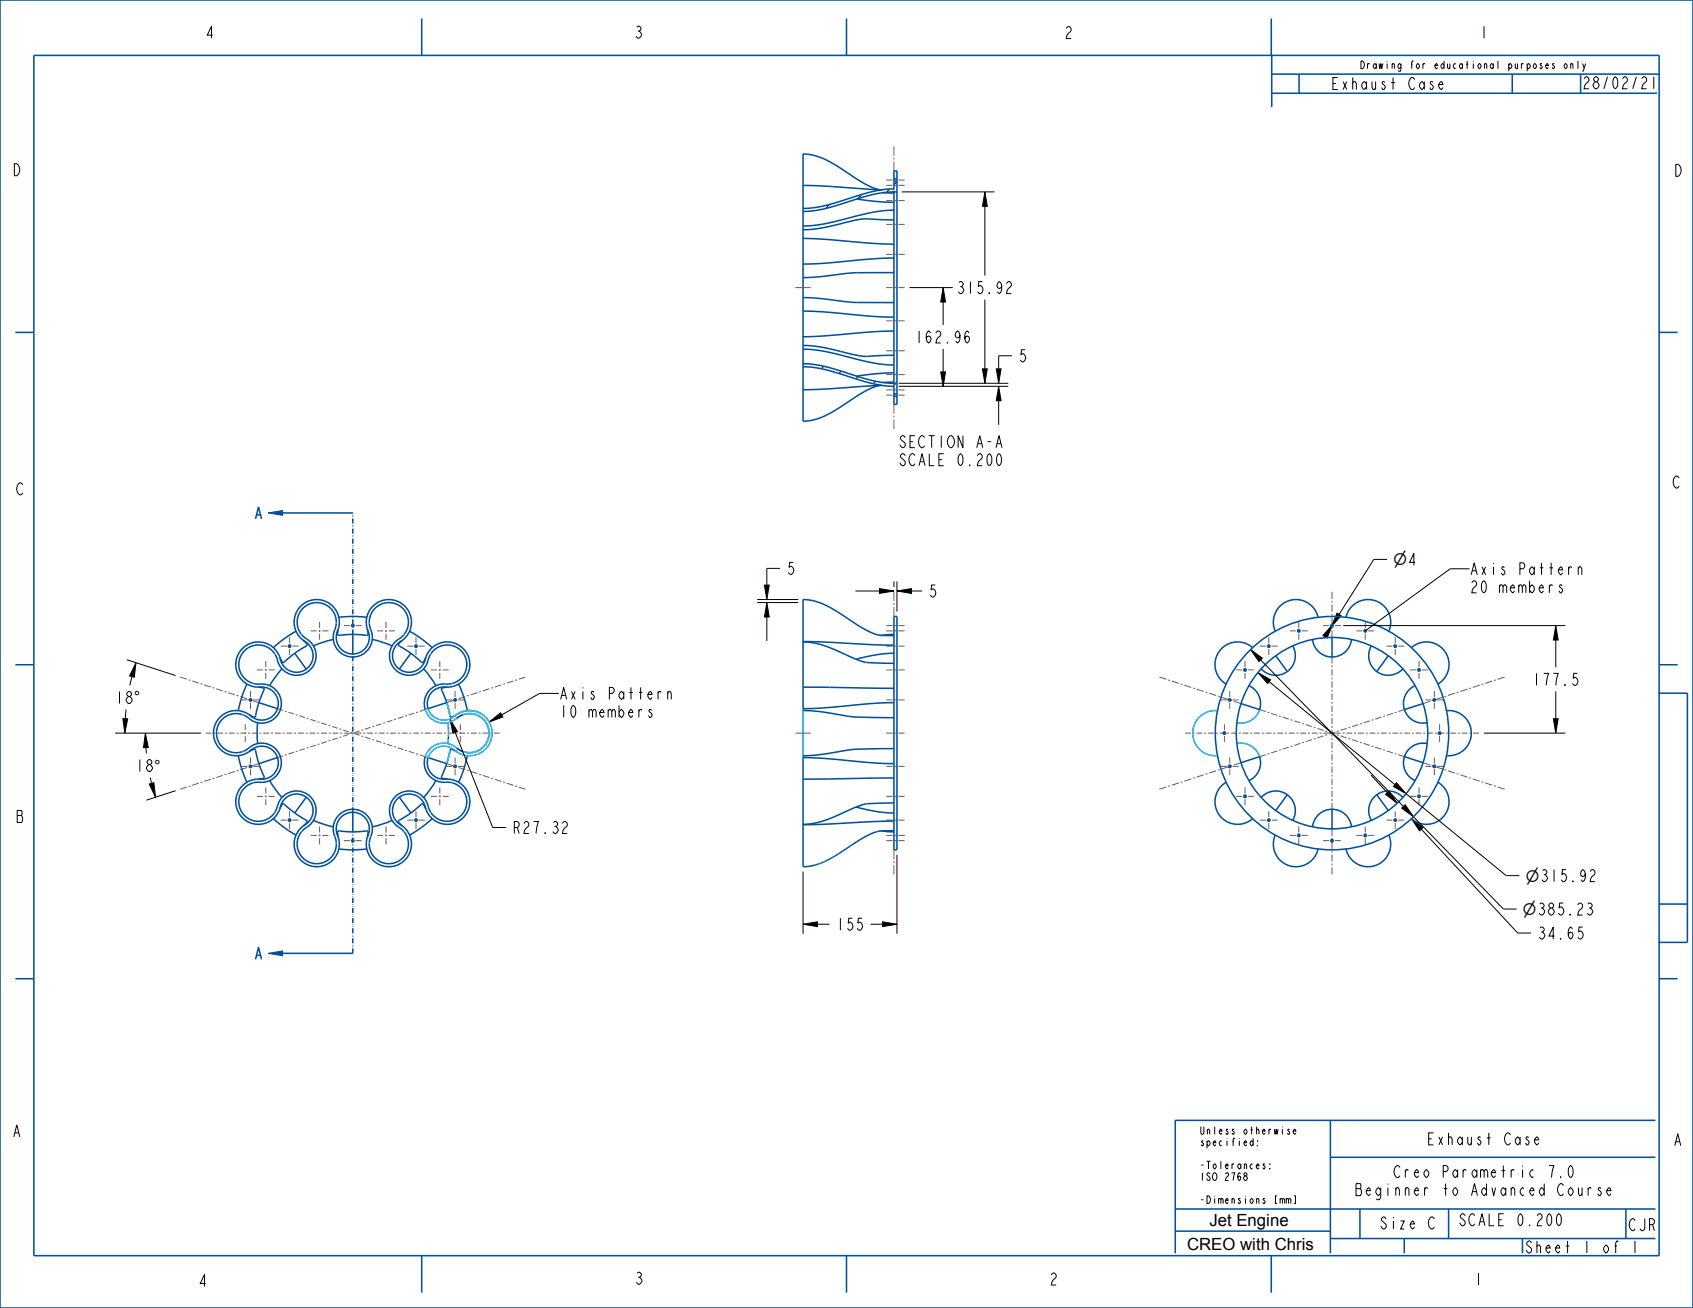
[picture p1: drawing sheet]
<svg xmlns="http://www.w3.org/2000/svg" width="559mm" height="432mm" viewBox="0 0 559 432" stroke-linecap="round" stroke-linejoin="round" font-family="sans-serif">
<path d="M88.5 314.7l4.8-.8v1.6z" fill="#00509b"/>
<path d="M88.5 314.7l4.8-.8v1.6z" fill="none" stroke="#00509b" stroke-width=".33"/>
<path d="M84.3 316.7l1-4 1 4M84.7 315.4h1.2" fill="none" stroke="#00509b" stroke-width=".51"/>
<path d="M88.5 169.3l4.8-.8v1.6z" fill="#00509b"/>
<path d="M88.5 169.3l4.8-.8v1.6z" fill="none" stroke="#00509b" stroke-width=".33"/>
<g fill="none" stroke="#00509b" stroke-width=".51">
<path d="M0 0h558.8v431.8h-558.8zM11.2 18.3h536.4v396.2h-536.4zM139.2 6.1v12.2M279.4 6.1v12.2M419.6 6.1v12.2M419.8 18.2v17.1M419.8 30.8h127.2M419.8 24.5h128.1M428.8 24.5v6.3M499.1 24.5v6.3M295.1 59.8h1M295.1 59h1"/>
<path d="M265.1 78.7l7.1 .3 16.1 1.4 6.8 .2M265.1 61.2l6.5 .2 19 1.3M282.7 65.7l6.8 .8 5.6 .3M290.6 62.7l-2.3-.7-2.8-1.3-9.6-6.1-3.7-2.1-3.7-1.2-3.4-.5v88.2l3.6-.4 3.7-1.4 3.5-1.9 9.6-6.1 2.8-1.3 2.2-.7M290.6 62.7h.1M290.7 62.7h.1M290.8 62.7h.1M290.9 62.7h.1M291 62.7h.1M291.1 62.6h.1M291.1 62.6a155.2 155.2 0 0 0-17.8 5l-4.1 .9-4.1 .3M291.2 62.6h-.1"/>
<path d="M291.2 62.6h.1M291.3 62.6h.1M291.3 63.6l3.8 .1M291.4 62.6h-.1M291.4 62.6l3.7-.3v-5.9h1v77.1h-1v-6l-3.7-.2M291.4 62.6h-.3M295.1 63.3l-3.8 .3a60.9 60.9 0 0 0-11.2 3l-2 .6a41.7 41.7 0 0 1-13 2.6M295.1 63.3h1M295.1 72.6l-10.4-.3-13.5 3-6.1 .5M295.1 69.4a55.5 55.5 0 0 0-15.5 2.7 55.6 55.6 0 0 1-14.5 2.5M295.1 63.3v63.2M265.1 98.2l5.2 .3 11.5 1.3 13.3 .1"/>
<path d="M295.1 90l-13.3 .1-11.5 1.3-5.2 .2M295.1 85.2a294.7 294.7 0 0 0-24.4 1.8l-5.6 .2M5.1 109.7h6.1M265.1 114l6.6 .7 13 2.9 10.4-.3M265.1 102.7l8.5 .4a208.2 208.2 0 0 0 21.5 1.6M265.1 115.3a53.3 53.3 0 0 1 14.5 2.5 55.5 55.5 0 0 0 15.5 2.7M295.1 109.3l-6.8 .2-16.1 1.4-7.1 .3M547.6 109.7h6.1M265.1 120.1a40.4 40.4 0 0 1 13 2.6 71.8 71.8 0 0 0 13.1 3.6l3.9 .2M265.1 121.1a40.4 40.4 0 0 1 13 2.6l8.1 2.5 4.9 1M290.5 127.2h.1M290.6 127.2l-19 1.3-6.5 .2"/>
<path d="M290.6 127.2h.1M290.7 127.2h.1M290.8 127.2h-.1M290.8 127.2h.1M290.9 127.2h.1M291 127.2h.1M291.1 127.2h.1M291.1 127.2l.3 .1M291.2 127.2l.1 .1M291.2 127.2v.1M291.2 127.3h.1M291.3 127.3h.1"/>
<path d="M295.1 126.5h1M295.1 126.1l-3.8 .2M295.1 123.1l-5.6 .3-6.8 .8M295.1 130.8h1M295.1 130h1M84.3 171.3l1-4 1 4M84.7 170h1.2M93.3 169.3h23.1M5.1 219.5h6.1M92.3 216.9l.3 .8M92.3 216.9l.7 1.4M92.3 216.9a7.5 7.5 0 0 0-13-1.9 7.5 7.5 0 0 0 5.8 11.8"/>
<path d="M92.6 217.7l.4 .6M97.3 215.7l-3.5 2.9-.5 .1-.3-.4M97.3 215.7l3.8 5.2M97.7 208.4l-3.9 2.5-3.6 2.9M100 211.3l1.2 1.1M100 211.3h.1M100 211.3l.7 .5M100.7 211.8a5.5 5.5 0 0 1 .4 9.1 5.5 5.5 0 0 1-8.5-3.2M100.7 211.8l.5 .6M101.1 213.3l-3.8 2.4M101.1 213.3h.1M101.2 212.4l.2 .5-.3 .4"/>
<path d="M110 211.1l-3.3 .9-3.2 1.2M111.4 209l.1 .5 .3 .2 4.6-.3M111.4 208.3a5.5 5.5 0 0 0 5 7.6 5.5 5.5 0 0 0 5.1-7.6M111.4 208.3v.7M111.7 207.5l-.3 .8M111.7 207.5l-.3 1.5M111.7 207.5a7.5 7.5 0 0 0-9.5-9.2 7.5 7.5 0 0 0-2.2 13M111.7 207.5h.1M116.4 209.4l4.5 .3M116.4 209.4v6.5M120.9 209.7h.1M121.1 203.8l-4.7-.3-4.6 .3"/>
<path d="M121.2 207.5l.3 1.5M121.2 207.5a7.5 7.5 0 0 1 9.5-9.2 7.5 7.5 0 0 1 2.2 13M121.2 207.5v.1M121.2 207.6l.3 .7M121.5 208.3v.7M121.5 209l-.1 .6-.5 .1M122.9 211.1l3.3 .9 3.2 1.2M131.7 212.4l-.2 .4 .2 .4 3.9 2.5M132.2 211.8a5.5 5.5 0 0 0-.4 9.1 5.5 5.5 0 0 0 8.5-3.2M132.2 211.8l-.5 .6M132.9 211.3l-.7 .5M132.9 211.3l-1.2 1.1"/>
<path d="M135.2 208.4l3.9 2.5 3.6 2.9M135.6 215.7l3.4 2.8M135.6 215.7l-3.8 5.2M139 218.5h.1M139.9 218.3l-.4 .4-.5-.2M140.3 217.7l-.4 .6M140.6 216.9l-.7 1.4M140.6 216.9l-.3 .8M140.6 216.8a7.5 7.5 0 0 1 13.1-1.8 7.5 7.5 0 0 1-5.9 11.8M140.6 216.8v.1M265.1 211.9l3.2 .3 3.5 .9 11 4.6 3.2 1M265.1 211.8l30 1.2"/>
<path d="M286 218.7h.1M286.1 218.7h.1M286.1 218.7l9 .3M290.5 209.7l-2.2-.6-2.8-1.3-9.6-6.2-3.7-2-3.7-1.3-3.4-.4v36.1a294.7 294.7 0 0 0 24.3-1.9l5.7-.1M290.6 209.7h.1M290.6 209.7l4.5 .1M290.7 209.7h.1M290.8 209.7h.1M290.9 209.7h.1M291 209.7h.1M291.1 209.7h-.1M291.1 209.7h.1"/>
<path d="M291.2 209.7h-.1M291.2 209.7h.1M291.3 209.7h.1M295.1 209.4l-3.9 .3M295.1 215.7a48.6 48.6 0 0 0-12.6 1.9M295.1 203.5h1v77h-1zM413.4 213.8a7.5 7.5 0 0 0-11 1.2 7.5 7.5 0 0 0 2.3 10.8M421.1 216.5l3.8 5.2M426.7 213.2h.1M426.7 213.2a6.5 6.5 0 0 1-1.8 8.5M433.2 211.1a6.5 6.5 0 0 0 6.5 5.8M433.2 211.1h.1"/>
<path d="M435 203.8a7.5 7.5 0 0 0-9.6-5.5 7.5 7.5 0 0 0-4.5 10.1M439.7 210.4v6.5M444.3 203.8a7.5 7.5 0 0 1 9.6-5.5 7.5 7.5 0 0 1 4.5 10.1M446.1 211.1h.1M446.1 211.1a6.5 6.5 0 0 1-6.4 5.8M452.6 213.2a6.5 6.5 0 0 0 1.8 8.5M458.2 216.5l-3.8 5.2M465.9 213.8a7.5 7.5 0 0 1 11 1.2 7.5 7.5 0 0 1-2.3 10.8M547.6 219.5h6.1M81.5 225.8l-1.7 4.3-1.2 4.5M82.1 235.8a7.5 7.5 0 0 0-11.6 6.2 7.5 7.5 0 0 0 11.6 6.2M82.1 235.8v.1"/>
<path d="M82.1 235.9l.7 .5M82.1 235.9l1.4 .8M82.8 236.4l.7 .3M85 238.6l-.1 3.4 .1 3.5M85.1 226.8l1.5 .2M85.4 232l-1.1 4.4-.3 .3h-.5M85.4 232l6.2 2M85.9 226.8a5.5 5.5 0 0 1 5.7 7.2 5.5 5.5 0 0 1-8.8 2.4M85.9 226.8h-.8M85.9 226.8l.7 .2M86.6 227l.5 .3v.5M87.1 227.8l-1.7 4.2"/>
<path d="M87.1 227.8h.1M93.1 220.8l-2.2 2.7-1.9 2.9M139.8 220.8l2.2 2.7 1.9 2.9M140.3 234.3a6.8 6.8 0 0 1 7.9-8.5h.4a6.5 6.5 0 0 0 5.3-6.9 6.5 6.5 0 0 0-6.4-5.9 6.5 6.5 0 0 0-6.4 5.8 6.5 6.5 0 0 1-10.7 2.2 6.5 6.5 0 0 1 2.1-10.7l.5-.4a6.5 6.5 0 0 0 .1-8.7 6.5 6.5 0 0 0-8.6-1 6.5 6.5 0 0 0-1.8 8.5 6.5 6.5 0 0 1-7.3 8.1 6.5 6.5 0 0 1-4.6-9.9l.1-.6a6.5 6.5 0 0 0-4.9-7.1 6.5 6.5 0 0 0-7.6 4.3 6.5 6.5 0 0 0 3.5 7.9 6.5 6.5 0 0 1-1.2 10.8 6.5 6.5 0 0 1-9.4-5.3l-.3-.5a6.5 6.5 0 0 0-8.2-2.8 6.5 6.5 0 0 0-3.6 7.9 6.5 6.5 0 0 0 7.5 4.3 6.5 6.5 0 0 1 5.4 9.4 6.5 6.5 0 0 1-10.8 1.3l-.5-.3a6.5 6.5 0 0 0-8.3 2.6 6.5 6.5 0 0 0 1.7 8.5 6.5 6.5 0 0 0 8.7-.9 6.5 6.5 0 0 1 9.8 4.4 6.5 6.5 0 0 1-7.9 7.4l-.7 .1a6.5 6.5 0 0 0-5.1 7 6.5 6.5 0 0 0 6.4 5.8 6.5 6.5 0 0 0 6.4-5.8 6.5 6.5 0 0 1 10.6-2.2 6.5 6.5 0 0 1-2 10.6l-.6 .5a6.5 6.5 0 0 0 0 8.7 6.5 6.5 0 0 0 8.6 .9 6.5 6.5 0 0 0 1.8-8.5 6.5 6.5 0 0 1 7.3-8 6.5 6.5 0 0 1 4.6 9.8l-.2 .7a6.5 6.5 0 0 0 5.1 7 6.5 6.5 0 0 0 7.5-4.3 6.5 6.5 0 0 0-3.5-7.9 6.5 6.5 0 0 1 1.1-10.7 6.5 6.5 0 0 1 9.5 5.2l.3 .7a6.5 6.5 0 0 0 11.5-.6 6.5 6.5 0 0 0-7.2-9 6.5 6.5 0 0 1-5.9-8.4M146.2 227l-.4 .3-.1 .4 1.7 4.3M146.8 238.7h.1M147 226.8a5.5 5.5 0 0 0-5.7 7.2l6.1-2M147 226.8h.8M147 226.8l-.8 .2M147.4 232l1.1 4.3M147.8 226.8l-1.6 .2M147.8 226.8h.1"/>
<path d="M147.9 239.1h.1M147.9 239.5v.1M148.5 236.3h.1M148.5 236.3l.3 .4h.6M150.7 237.1l1.3-.8a6.5 6.5 0 0 1 9.4 6.5 6.5 6.5 0 0 1-10.7 4.1M150.7 235.9l-1.3 .8M150.8 235.8l-.1 .1M151.4 225.8l1.7 4.3 1.1 4.5M159.1 235.8a7.5 7.5 0 0 0-8.3 0M162 239.5h.1M265.1 234.6l5.8 .4 11.2 1.7 13 .2M265.1 226.8l30 .4"/>
<path d="M401.9 234.6h.1M408.2 238.6h.1M409.3 238.7h.1M409.6 232.3l6.2 2M412.2 226.4a6.5 6.5 0 0 1 3.6 7.9M412.2 226.4h.1M415.8 234.3l-.1 .2M416.3 220.8a6.5 6.5 0 0 0 8.6 .9M416.3 220.8h.1M463 220.8a6.5 6.5 0 0 1-8.6 .9M463.6 234.3a6.5 6.5 0 0 0 7.5 4.3M467.1 226.4a6.5 6.5 0 0 0-3.5 7.9"/>
<path d="M467.1 226.4h.1M469.7 232.3l-6.1 2M471.1 238.6h.1M477.5 234.6a7.5 7.5 0 0 1 8.1 7.4 7.5 7.5 0 0 1-8.1 7.5M547.5 228.8h9.4v82.3h-9.4M78.6 249.5l1.2 4.4 1.7 4.3M82.1 248.2h.1M82.8 247.7a5.5 5.5 0 0 1 8.8 2.4 5.5 5.5 0 0 1-5.7 7.1M82.8 247.7l-.7 .5M83.5 247.4l-1.4 .8M83.5 247.4h.6l.3 .4M83.5 247.4l-.7 .3"/>
<path d="M84.4 247.8h.1M84.4 247.8l1 4.3M85.1 257.2a7.5 7.5 0 0 0-5.9 11.8 7.5 7.5 0 0 0 13.1-1.8M85.1 257.2h.8M85.2 257.2h-.1M85.4 252.1l1.8 4.3-.1 .4-.5 .2M86.6 257l-1.4 .2M86.6 257l-.7 .2M89 257.7l1.9 2.9 2.2 2.7M91.6 250.1l-6.2 2M143.9 257.7l-1.9 2.9-2.2 2.7M145.8 256.2v.5l.4 .3"/>
<path d="M145.8 256.2h.1M146.2 257l1.6 .2M146.2 257l.8 .2M146.8 245.3h.1M147.4 252.1l-1.6 4.1M147.4 252.1l-6.1-2a5.5 5.5 0 0 0 5.7 7.1M147.8 257.2h-.8M147.8 257.2h.1M147.8 257.2a7.5 7.5 0 0 1 5.9 11.8 7.5 7.5 0 0 1-13.1-1.8M147.9 245h.1M147.9 244.5v.1M148 240.1v.4"/>
<path d="M148 243.1v.9M149.4 247.4l1.2 .7M149.4 247.4l-.5-.1-.3 .3-1.2 4.5M149.4 247.4l1.3 .8M150.6 248.1l.1 .1M150.7 248.2h.1M150.8 248.2h.1M154.2 249.5l-1.1 4.4-1.7 4.3M295.1 252.1a294.7 294.7 0 0 1-24.4-1.8l-5.6-.2v36l3.6-.4 3.7-1.4 3.5-1.9 9.6-6.1 2.8-1.4 2.2-.6M295.1 256.8l-30 .4M295.1 247.1l-13 .3-11.2 1.7-5.8 .4M401.9 249.5h.1"/>
<path d="M404.7 258.2a7.5 7.5 0 0 0-2.3 10.9 7.5 7.5 0 0 0 11 1.2M408.2 245.5h.1M409.3 245.3h.1M409.6 251.8l6.2-2a6.5 6.5 0 0 1-3.6 7.9M412.2 257.7h.1M463.6 249.8a6.5 6.5 0 0 0 3.5 7.9M463.6 249.8l6.1 2M467.1 257.7h.1M471.1 245.5a6.5 6.5 0 0 0-7.5 4.3M471.1 245.5h.1M474.6 258.2a7.5 7.5 0 0 1 2.3 10.9 7.5 7.5 0 0 1-11 1.2M90.2 270.3l3.6 2.9 3.9 2.5"/>
<path d="M92.6 266.4l-.3 .8M92.6 266.4a5.5 5.5 0 0 1 8.5-3.2 5.5 5.5 0 0 1-.4 9.1M93 265.7l-.7 1.5M93 265.7l-.4 .7M93.9 265.5l-.5-.1-.4 .3M93.9 265.5h.1M93.9 265.5l3.4 2.9M97.3 268.4l3.9 2.4 .2 .4-.2 .5M100 272.8a7.5 7.5 0 0 0 2.2 13 7.5 7.5 0 0 0 9.5-9.2M100 272.7v.1M100.7 272.3l-.7 .4M101.1 263.2l-3.8 5.2"/>
<path d="M101.2 271.7l-.5 .6M101.2 271.7l-1.2 1M103.5 270.8l3.2 1.3 3.3 .9M111.4 275l.3 1.6M111.4 275v.8M111.4 275.8l.3 .8M111.4 275.8a5.5 5.5 0 0 1 5-7.6 5.5 5.5 0 0 1 5.1 7.6M112 274.3l-.5 .2-.1 .5M112 274.3h.1M112 274.3l4.4 .3M116.4 274.6l4.6-.3 .4 .2 .1 .5M116.4 268.2v6.4"/>
<path d="M121.5 275.8l-.3 .7M121.5 275l-.3 1.5M121.5 275v.8M129.4 270.8l-3.2 1.3-3.3 .9M131.7 271.7l1.2 1M131.7 271.7l.5 .6M131.8 263.2l3.8 5.2M131.8 270.8l-.3 .4 .2 .5M131.8 270.8h.1M132.2 272.3l.7 .4M132.9 272.7a7.5 7.5 0 0 1-2.3 13.1 7.5 7.5 0 0 1-9.4-9.3M135.6 268.4l-3.8 2.4"/>
<path d="M139.9 265.7l.7 1.4M139.9 265.7l-.4-.3h-.4l-3.5 3M139.9 265.7l.4 .7M140.3 266.4a5.5 5.5 0 0 0-8.5-3.2 5.5 5.5 0 0 0 .4 9.1M140.3 266.4l.3 .7M140.6 267.1v.1M140.6 267.2h.1M142.7 270.3l-3.6 2.9-3.9 2.5M282.5 266.4l3.2 .8a42.1 42.1 0 0 0 9.4 1.2M286 265.4l-3.2 .9-11 4.7-3.5 .9-3.2 .2M286 265.4h.1M286.1 265.3l-.1 .1"/>
<path d="M286.1 265.3h.1M290.5 274.3h.1M290.6 274.3h.1M290.7 274.3h-.1M290.7 274.3h.1M290.8 274.3h-.1M290.8 274.3h.1M290.9 274.3h.1M291 274.3h.1M291.1 274.3h.1M291.2 274.3h.1M291.2 274.3l.3 .1"/>
<path d="M291.3 274.3h.1M291.5 274.4h.1M291.5 274.4l3.6 .2M295.1 274.2l-4.5 .1M295.1 271.1l-30 1.2M295.1 265.1l-9 .2M420.9 275.7a7.5 7.5 0 0 0 4.5 10.1 7.5 7.5 0 0 0 9.6-5.5M424.9 262.4a6.5 6.5 0 0 1 1.8 8.4M424.9 262.4a6.5 6.5 0 0 0-8.6 .9M424.9 262.4l-3.8 5.2M433.2 273h.1M439.7 267.2a6.5 6.5 0 0 1 6.4 5.8"/>
<path d="M439.7 267.2a6.5 6.5 0 0 0-6.5 5.8M439.7 267.2v6.4M446.1 273h.1M454.4 262.4a6.5 6.5 0 0 1 8.6 .9M454.4 262.4a6.5 6.5 0 0 0-1.8 8.4M454.4 262.4l3.8 5.2M458.4 275.7a7.5 7.5 0 0 1-4.5 10.1 7.5 7.5 0 0 1-9.6-5.5M111.8 280.3l4.6 .2 4.7-.2M547.5 298.4h9.4M93.3 314.7h23.1M5.1 323.1h6.1M547.6 323.1h6.1"/>
<path d="M439.1 369.9v43.8M546.4 369.9h-158.5v43.8M387.9 399.1h158.5M439.1 382h107.3M448.9 399.1v9.8M478.1 399.1v9.8M536.7 399.1v9.8M139.2 414.5v12.2M279.4 414.5v12.2M387.9 406.4h51.2M419.6 414.5v12.2M439.1 408.9h107.3"/>
<path d="M463.5 408.9v4.8"/>
<circle cx="95.6" cy="213.3" r=".4"/>
<circle cx="116.4" cy="206.5" r=".4"/>
<circle cx="137.3" cy="213.3" r=".4"/>
<circle cx="418.8" cy="213.3" r=".4"/>
<circle cx="428.7" cy="208.3" r=".4"/>
<circle cx="439.7" cy="206.5" r=".4"/>
<circle cx="450.6" cy="208.3" r=".4"/>
<circle cx="460.5" cy="213.3" r=".4"/>
<circle cx="82.7" cy="231.1" r=".4"/>
<circle cx="150.2" cy="231.1" r=".4"/>
<circle cx="405.9" cy="231.1" r=".4"/>
<circle cx="410.9" cy="221.2" r=".4"/>
<circle cx="468.4" cy="221.2" r=".4"/>
<circle cx="473.4" cy="231.1" r=".4"/>
<circle cx="82.7" cy="253" r=".4"/>
<circle cx="150.2" cy="253" r=".4"/>
<circle cx="404.2" cy="242" r=".4"/>
<circle cx="405.9" cy="253" r=".4"/>
<circle cx="439.6" cy="242" r="38.5"/>
<circle cx="439.6" cy="242" r="31.6"/>
<circle cx="473.4" cy="253" r=".4"/>
<circle cx="475.2" cy="242" r=".4"/>
<circle cx="95.6" cy="270.7" r=".4"/>
<circle cx="116.4" cy="277.5" r=".4"/>
<circle cx="137.3" cy="270.7" r=".4"/>
<circle cx="410.9" cy="262.9" r=".4"/>
<circle cx="418.8" cy="270.7" r=".4"/>
<circle cx="428.7" cy="275.8" r=".4"/>
<circle cx="439.7" cy="277.5" r=".4"/>
<circle cx="450.6" cy="275.8" r=".4"/>
<circle cx="460.5" cy="270.7" r=".4"/>
<circle cx="468.4" cy="262.9" r=".4"/>
</g>
<path d="M116.4 209.4v-40.1M116.4 268.2v-52.3M116.4 314.7v-40.1" fill="none" stroke="#00509b" stroke-width=".51" stroke-dasharray="1.7 .5 .2 .3 .2 .5" stroke-linecap="butt"/>
<g fill="none" stroke="#000" stroke-width=".33">
<path d="M523.4 21l-.5 1.5M296.1 60l-1 1M265.2 68.8l-.1 .1M273.8 67.5l-1.3 1.3M284.5 64.2l-1.4 1.4M293.6 62.4l-1 1.1M297.6 63.3h30.6M325.1 63.3l.8 4.8h-1.6zM325.1 68.1v22.9M300.2 94.9h14.3M311.3 94.9l.8 4.8h-1.6zM311.3 99.7v7.6"/>
<path d="M325.1 98.9v22.9M311.3 115.2v7.6M334 117.5h-4.4v4.3M265.4 120.1l-.3 .3M271.9 120.9l-.8 .8M277.7 122.5l-.8 .8M283.2 124.3l-.7 .8M289 125.9l-.8 .8M295.7 126.5l-1 1M296.6 127.5h36.2M296.6 126.5h36.2M310.5 122.8h1.6l-.8 4.7z"/>
<path d="M324.3 121.8h1.6l-.8 4.7zM328.8 121.8h1.6l-.8 4.7zM329.6 127.5l.8 4.8h-1.6zM329.6 132.3v7.9M249.9 198.9h13.6M249.9 197.9h13.6M252.3 193.2h1.6l-.8 4.7zM253.1 198.9l.8 4.8h-1.6zM257.5 187.6h-4.4v5.6M282.4 195.1h7.9M290.3 194.3l4.8 .8-4.8 .8zM295.1 191.9v1.9"/>
<path d="M296.1 195.1l4.7-.8v1.6zM296.1 191.9v10M300.8 195.1h3.5M457.8 184.7h-4.4l-11.4 18.1M467.1 185.7h-1.8l1.4-3v4M485 187.8h-6.4l-28 20.5M41.9 217.8l16.1 5.2M44.9 218.8l-.6 4.8-1.5-.5zM253.1 203.7v7.9M412.8 214.4l3.9 2.9-1.2 1.1zM416.1 217.8l47.1 48.4M439.9 206.2l-1.9 4.4-1.3-.8z"/>
<path d="M441.3 202.4l1.4 .9-3.3 3.6zM443.4 206.5h73.3M513.5 206.5l.8 4.8h-1.6zM513.5 211.3v9M40.6 237.2l1.5 .1-.9 4.7zM41.6 234.2l-.3 3.1M43.6 223.3l-.7 3M148.5 237.3l2.5 4.2-1.5 .6zM161.5 238.3l3.7-3 .8 1.4zM184.5 228.9h-6.4l-12.5 7.1M415.2 222l4.2 2.4-1 1.3zM418.9 225l41.5 34"/>
<path d="M512.7 237.3h1.6l-.8 4.7zM513.5 228.2v9.1M38 242h28.3M48 242l.9 4.8h-1.5zM48.2 246.8l.1 2M49.3 258.8l1.5-.4 .5 4.8zM49.6 256.7l.4 1.9M150.2 241.8l12.4 31.4h4.4M452.5 255.9l5.4 5.8M460.9 258.4l3.2 3.6-4.2-2.4zM489.8 242h26.9M58 261l-9.7 3.2"/>
<path d="M457.3 262.2l1.2-1.1 2.7 4.1zM462.6 266.8l1.2-1.1 2.7 3.9zM464.1 262l33 27.1h4.4M465.9 270.3l3.8 2.9-1.2 1.1zM466.5 269.6l29.7 30.5h4.4M469.1 273.7l31.9 34.3h4.3M265.1 287.7v20.6M296.1 282.1v26.2M265.1 305.1l4.7-.8v1.6zM269.8 305.1h4M287.3 305.1h4M291.3 304.3l4.8 .8-4.8 .8z"/>
</g>
<g fill="#000">
<path d="M325.1 63.3l.8 4.8h-1.6zM311.3 94.9l.8 4.8h-1.6zM310.5 122.8h1.6l-.8 4.7zM324.3 121.8h1.6l-.8 4.7zM329.6 127.5l.8 4.8h-1.6zM328.8 121.8h1.6l-.8 4.7zM253.1 198.9l.8 4.8h-1.6zM252.3 193.2h1.6l-.8 4.7zM290.3 194.3l4.8 .8-4.8 .8zM296.1 195.1l4.7-.8v1.6zM44.9 218.8l-.6 4.8-1.5-.5zM412.8 214.4l3.9 2.9-1.2 1.1z"/>
<path d="M441.3 202.4l1.4 .9-3.3 3.6zM439.9 206.2l-1.9 4.4-1.3-.8zM513.5 206.5l.8 4.8h-1.6zM148.5 237.3l2.5 4.2-1.5 .6zM161.5 238.3l3.7-3 .8 1.4zM415.2 222l4.2 2.4-1 1.3zM40.6 237.2l1.5 .1-.9 4.7zM48 242l.9 4.8h-1.5zM512.7 237.3h1.6l-.8 4.7zM49.3 258.8l1.5-.4 .5 4.8zM457.3 262.2l1.2-1.1 2.7 4.1zM460.9 258.4l3.2 3.6-4.2-2.4z"/>
<path d="M465.9 270.3l3.8 2.9-1.2 1.1zM462.6 266.8l1.2-1.1 2.7 3.9zM265.1 305.1l4.7-.8v1.6zM291.3 304.3l4.8 .8-4.8 .8z"/>
</g>
<g fill="none" stroke="#785055" stroke-width=".33">
<path d="M292.5 59.4h2.1M295.1 48.3v3.1M295.1 52v.7M295.1 53.3v3.1M295.2 59.4h.7M296.5 59.4h2.1M292.5 74.1h2.1M292.5 66.2h2.1M292.5 61.2h2.1M295.1 62.3v1M295.2 74.1h.7M295.2 66.2h.7"/>
<path d="M295.2 61.2h.7M296.5 74.1h2.1M296.5 66.2h2.1M296.5 61.2h2.1M262.5 94.9h5.1M292.5 94.9h2.1M292.5 84h2.1M295.2 94.9h.7M295.2 84h.7M296.5 94.9h2.1M296.5 84h2.1M292.5 115.8h2.1"/>
<path d="M292.5 105.9h2.1M295.2 115.8h.7M295.2 105.9h.7M296.5 115.8h2.1M296.5 105.9h2.1M292.5 130.4h2.1M292.5 128.7h2.1M292.5 123.7h2.1M295.1 126.5v1M295.1 133.5v3.1M295.1 137.2v.6M295.1 138.5v3.1"/>
<path d="M295.2 130.4h.7M295.2 128.7h.7M295.2 123.7h.7M296.5 130.4h2.1M296.5 128.7h2.1M296.5 123.7h2.1M295.1 195.4v3.1M295.1 199.1v.7M439.7 195.4v2.3M439.7 198.4v.6M439.7 199.6v2.4M87.7 218.2v2"/>
<path d="M92.6 213.3h2M95.3 213.3h.6M95.6 210.4v2M95.6 213v.6M95.6 214.3v1.9M96.5 213.3h2M102.5 208.3h2M105.2 208.3h.6M105.5 205.3v2M105.5 207.9v.7M105.5 209.2v2M106.4 208.3h2"/>
<path d="M113.5 206.5h2M116.1 206.5h.7M117.4 206.5h2M124.5 208.3h2M127.1 208.3h.6M127.4 205.3v2M127.4 207.9v.7M127.4 209.2v2M128.4 208.3h2M134.4 213.3h2M137 213.3h.6M137.3 210.4v2"/>
<path d="M137.3 213v.6M137.3 214.3v1.9M138.3 213.3h2M145.2 218.2v2M292.5 213.3h2.1M292.5 208.3h2.1M292.5 206.5h2.1M295.1 200.4v3.1M295.2 213.3h.7M295.2 208.3h.7M295.2 206.5h.7M296.5 213.3h2.1"/>
<path d="M296.5 208.3h2.1M296.5 206.5h2.1M410.9 218.2v2M415.8 213.3h2M418.5 213.3h.6M418.8 210.4v2M418.8 213v.6M418.8 214.3v1.9M419.7 213.3h2M425.7 208.3h2M428.4 208.3h.6M428.7 205.3v2"/>
<path d="M428.7 207.9v.7M428.7 209.2v2M429.6 208.3h2M436.7 206.5h2M439.3 206.5h.7M439.7 202.6v.6M439.7 203.9v2.3M439.7 206.8v.7M439.7 208.1v2.3M439.7 216.9v2.1M439.7 219.6v.7M440.6 206.5h2"/>
<path d="M447.7 208.3h2M450.3 208.3h.6M450.6 205.3v2M450.6 207.9v.7M450.6 209.2v2M451.6 208.3h2M457.6 213.3h2M460.2 213.3h.6M460.5 210.4v2M460.5 213v.6M460.5 214.3v1.9M461.5 213.3h2"/>
<path d="M468.4 218.2v2M59.5 223.5l2.1 .7M62.2 224.4l.6 .2M63.4 224.8l2.2 .7M66.2 225.7l.6 .2M67.4 226.1l2.2 .7M70.2 227l.6 .2M71.4 227.4l2.1 .7M74.1 228.3l.6 .2M75.3 228.7l2.2 .7M78.1 229.6l.6 .2M79.3 230l2.2 .7"/>
<path d="M79.7 231.1h2M80.9 239.1v2M82.1 230.9l.6 .2M82.4 231.1h.6M82.7 228.1v2M82.7 230.7v.7M82.7 232v2M83.3 231.3l2.1 .7M83.6 231.1h2M84.8 221.2h2M87.4 221.2h.6M87.7 220.8v.7"/>
<path d="M87.7 222.1v2M88.7 221.2h2M91.6 234l1.8 .5M94 234.7l.6 .2M94.6 234.9h.1M95.2 235.1l1.8 .6M97.6 235.9l.6 .2M98.8 236.3l1.8 .6M101.2 237.1l.6 .2M102.4 237.5l1.8 .6M104.8 238.3l.6 .2M106 238.6l1.8 .6"/>
<path d="M108.4 239.4l.6 .2M109.6 239.8l1.9 .6M123.5 239.7l-.6 .2M125.9 239l-1.8 .5M127.1 238.6l-.6 .2M129.5 237.8l-1.8 .6M130.7 237.4l-.6 .2M133.1 236.6l-1.8 .6M134.3 236.2l-.6 .2M136.7 235.4l-1.8 .6M137.3 235.2h.1M137.9 235l-.6 .2"/>
<path d="M140.3 234.3l-1.8 .5M142.2 221.2h2M144.8 221.2h.7M145.2 220.8v.7M145.2 222.1v2M146.1 221.2h2M147.3 231.1h2M149.6 231.3l-2.2 .7M149.9 231.1h.6M150.2 228.1v2M150.2 230.7v.7M150.2 232v2"/>
<path d="M150.8 230.9l-.6 .2M150.8 230.9h.1M151.2 231.1h1.9M151.9 239.1v2M153.6 230l-2.2 .7M154.8 229.6l-.6 .2M157.5 228.7l-2.1 .7M158.7 228.3l-.6 .2M161.5 227.4l-2.2 .7M162.7 227l-.6 .2M165.5 226.1l-2.2 .7M166.7 225.7l-.6 .2"/>
<path d="M169.5 224.8l-2.2 .7M170.7 224.4l-.6 .2M173.4 223.5l-2.1 .7M292.5 231.1h2.1M292.5 221.2h2.1M295.2 231.1h.7M295.2 221.2h.7M296.5 231.1h2.1M296.5 221.2h2.1M382.7 223.5l2.3 .8M385.6 224.5l.6 .2M386.2 224.7h.1"/>
<path d="M386.8 224.8l2.3 .8M389.7 225.8l.6 .2M390.9 226.2l2.3 .7M393.8 227.1l.6 .2M395 227.5l2.3 .8M397.9 228.5l.6 .2M399.1 228.8l2.3 .8M402 229.8l.6 .2M403 231.1h1.9M403.2 230.2l2.3 .7M404.2 239.1v2M405.6 231.1h.6"/>
<path d="M405.9 228.1v2M405.9 230.7v.7M405.9 232v2M406.1 231.1l.6 .2M406.8 231.1h2M407.3 231.5l2.3 .8M408 221.2h2M410.6 221.2h.6M410.9 220.8v.7M410.9 222.1v2M411.9 221.2h2M415.8 234.3l2 .6"/>
<path d="M418.4 235.1l.6 .2M419.6 235.5l2 .7M422.2 236.4l.6 .1M423.4 236.7l2 .7M426 237.6l.6 .2M427.2 238l2 .6M429.8 238.8l.6 .2M431 239.2l2 .7M439.7 220.9v2.1M439.7 223.7v.6M439.7 224.9v2.1M439.7 227.7v.6"/>
<path d="M439.7 228.9v2.1M439.7 231.7v.6M439.7 232.9v2.2M439.7 235.7v.6M439.7 237v2.1M439.7 239.7v.6M448.3 239.2l-2 .7M449.5 238.8l-.6 .2M452.1 238l-2 .6M453.3 237.6l-.6 .2M455.9 236.7l-2 .7M457.1 236.4l-.6 .1"/>
<path d="M459.7 235.5l-2 .7M460.9 235.1l-.6 .2M463.6 234.3l-2.1 .6M465.4 221.2h2M468.1 221.2h.6M468.4 220.8v.7M468.4 222.1v2M469.3 221.2h2M470.5 231.1h2M472 231.5l-2.3 .8M473.1 231.1h.6M473.2 231.1l-.6 .2"/>
<path d="M473.4 228.1v2M473.4 230.7v.7M473.4 232v2M474.4 231.1h2M475.2 239.1v2M476.1 230.2l-2.3 .7M477.3 229.8l-.6 .2M480.2 228.8l-2.3 .8M481.4 228.5l-.6 .2M484.3 227.5l-2.3 .8M485.5 227.1l-.6 .2M488.4 226.2l-2.3 .7"/>
<path d="M489.6 225.8l-.6 .2M492.5 224.8l-2.3 .8M493.1 224.7h.1M493.7 224.5l-.6 .2M496.6 223.5l-2.3 .8M61.6 259.8l-2.1 .7M62.8 259.4l-.6 .2M65.6 258.5l-2.2 .7M66.8 258.2l-.6 .2M67.9 242h1.9M69.6 257.3l-2.2 .7M70.5 242h.6"/>
<path d="M70.8 256.9l-.6 .2M71.7 242h1.9M73.5 256l-2.1 .7M74.3 242h.6M74.7 255.6l-.6 .2M75.5 242h1.9M77.5 254.7l-2.2 .7M78.1 242h.6M78.7 254.3l-.6 .2M79.3 242h1.9M79.7 253h2M80.9 241.7v.6"/>
<path d="M80.9 243v2M81.5 253.4l-2.2 .7M81.9 242h.6M82.4 253h.6M82.7 253l-.6 .2M82.7 250.1v1.9M82.7 252.7v.6M82.7 253.9v2M83.1 242h1.9M83.6 253h2M85.4 252.1l-2.1 .7M85.7 242h.6"/>
<path d="M86.9 242h2M87.7 260v1.9M89.5 242h.6M90.8 242h1.9M93.3 242h.6M93.4 249.5l-1.8 .6M94.6 242h1.9M94.6 249.1l-.6 .2M97 248.3l-1.8 .6M97.1 242h.6M98.2 247.9l-.6 .2M98.4 242h1.9"/>
<path d="M100.6 247.2l-1.8 .6M100.9 242h.6M101.8 246.8l-.6 .2M102.2 242h1.9M104.2 246l-1.8 .6M104.7 242h.6M105.4 245.6l-.6 .2M106 242h1.9M107.8 244.8l-1.8 .6M108.5 242h.6M109 244.4l-.6 .2M109.8 242h1.9"/>
<path d="M111.5 243.6l-1.9 .6M112.1 240.6l.6 .2M112.3 242h.7M112.7 243.3l-.6 .2M113.3 241l1.8 .6M113.6 242h1.9M115.1 242.5l-1.8 .6M115.7 241.8l.6 .2M116.1 242h.7M116.3 242.1l-.6 .2M116.9 242.2l1.8 .6M117.4 242h1.9"/>
<path d="M118.7 241.3l-1.8 .6M119.3 242.9l.6 .2M119.9 240.9l-.6 .2M119.9 242h.7M120.5 243.3l1.8 .6M121.2 242h1.9M122.3 240.1l-1.8 .6M122.9 244.1l.6 .2M123.7 242h.7M124.1 244.5l1.8 .6M125 242h1.9M126.5 245.3l.6 .2"/>
<path d="M127.5 242h.7M127.7 245.7l1.8 .6M128.8 242h1.9M130.1 246.5l.6 .2M131.3 246.9l1.8 .5M131.4 242h.6M132.6 242h1.9M133.7 247.6l.6 .2M134.9 248l1.8 .6M135.2 242h.6M136.4 242h1.9M137.3 248.8l.6 .2"/>
<path d="M138.5 249.2l1.8 .6M139 242h.6M140.2 242h1.9M142.8 242h.6M144 242h1.9M145.2 260v1.9M146.6 242h.6M147.3 253h2M147.4 252.1l2.2 .7M147.8 242h1.9M149.9 253h.6M150.2 250.1v1.9"/>
<path d="M150.2 252.7v.6M150.2 253.9v2M150.2 253l.6 .2M150.4 242h.6M150.8 253.2h.1M151.2 253h1.9M151.4 253.4l2.2 .7M151.6 242h2M151.9 241.7v.6M151.9 243v2M154.2 254.3l.6 .2M154.2 242h.6"/>
<path d="M155.4 254.7l2.1 .7M155.5 242h1.9M158 242h.6M158.1 255.6l.6 .2M159.3 242h1.9M159.3 256l2.2 .7M161.8 242h.6M162.1 256.9l.6 .2M163.1 242h1.9M163.3 257.3l2.2 .7M166.1 258.2l.6 .2M167.3 258.5l2.2 .7"/>
<path d="M170.1 259.4l.6 .2M171.3 259.8l2.1 .7M262.5 242h5.1M292.5 253h2.1M292.5 242h2.1M295.2 253h.7M295.2 242h.7M296.5 253h2.1M296.5 242h2.1M385 259.8l-2.3 .7M386.2 259.4l-.6 .2M389.1 258.5l-2.3 .7"/>
<path d="M390.3 258.1l-.6 .2M391.1 242h1.9M393.2 257.1l-2.3 .8M393.7 242h.6M394.4 256.7l-.6 .2M394.9 242h1.9M397.3 255.8l-2.3 .7M397.5 242h.6M398.5 255.4l-.6 .2M398.7 242h1.9M401.3 242h.6M401.4 254.5l-2.3 .7"/>
<path d="M402.5 242h2M402.6 254.1l-.6 .2M403 253h1.9M404.2 241.7v.6M404.2 243v2M405.1 242h.6M405.5 253.1l-2.3 .8M405.6 253h.6M405.9 250.1v1.9M405.9 252.7v.6M405.9 253.9v2M406.1 252.9h.1"/>
<path d="M406.3 242h2M406.7 252.7l-.6 .2M406.8 253h2M408.9 242h.6M409.6 251.8l-2.3 .7M410.2 242h1.9M410.9 260v1.9M412.7 242h.6M414 242h1.9M416.5 242h.6M417.8 242h1.9M417.8 249.1l-2 .7"/>
<path d="M419 248.7l-.6 .2M420.3 242h.6M421.6 242h1.9M421.6 247.9l-2 .7M422.8 247.5l-.6 .2M424.1 242h.6M425.4 242h1.9M425.4 246.7l-2 .6M426.6 246.3l-.6 .2M427.9 242h.7M429.2 242h1.9M429.2 245.4l-2 .7"/>
<path d="M430.4 245l-.6 .2M431.7 242h.7M433 242h1.9M433 244.2l-2 .6M433.6 240.1l.6 .2M434.2 243.8l-.6 .2M434.8 240.5l2 .6M435.5 242h.7M436.8 242h1.9M436.8 242.9l-2 .7M437.4 241.3l.6 .2M438 242.5l-.6 .2"/>
<path d="M438.6 241.7l2.1 .7M439.3 242h.7M439.7 241v2.1M439.7 243.7v.6M439.7 245v2.1M439.7 247.7v.7M439.7 249v2.1M439.7 251.7v.7M439.7 253v2.1M439.7 255.8v.6M439.7 257v2.1M439.7 259.8v.6"/>
<path d="M440.6 242h1.9M440.7 241.7l-2.1 .7M441.3 242.5l.6 .2M441.9 241.3l-.6 .2M442.5 242.9l2 .7M443.1 242h.7M444.4 242h1.9M444.5 240.5l-2 .6M445.1 243.8l.6 .2M445.7 240.1l-.6 .2M446.3 244.2l2 .6M446.9 242h.7"/>
<path d="M448.2 242h1.9M448.9 245l.6 .2M450.1 245.4l2 .7M450.8 242h.6M452 242h1.9M452.7 246.3l.6 .2M453.9 246.7l2 .6M454.6 242h.6M455.8 242h1.9M456.5 247.5l.6 .2M457.7 247.9l2 .7M458.4 242h.6"/>
<path d="M459.6 242h1.9M460.3 248.7l.6 .2M461.5 249.1l2.1 .7M462.2 242h.6M463.4 242h1.9M466 242h.6M467.2 242h2M468.4 260v1.9M469.7 251.8l2.3 .7M469.8 242h.6M470.5 253h2M471 242h2"/>
<path d="M472.6 252.7l.6 .2M473.1 253h.6M473.2 252.9h.1M473.4 250.1v1.9M473.4 252.7v.6M473.4 253.9v2M473.6 242h.6M473.8 253.1l2.3 .8M474.4 253h2M474.9 242h1.9M475.2 241.7v.6M475.2 243v2"/>
<path d="M476.7 254.1l.6 .2M477.4 242h.6M477.9 254.5l2.3 .7M478.7 242h1.9M480.8 255.4l.6 .2M481.2 242h.6M482 255.8l2.3 .7M482.5 242h1.9M484.9 256.7l.6 .2M485 242h.6M486.1 257.1l2.3 .8M486.3 242h1.9"/>
<path d="M489 258.1l.6 .2M490.2 258.5l2.3 .7M493.1 259.4l.6 .2M494.3 259.8l2.3 .7M84.8 262.9h2M87.4 262.9h.6M87.7 262.6v.6M87.7 263.8v2M88.7 262.9h2M92.6 270.7h2M95.3 270.7h.6M95.6 267.8v2"/>
<path d="M95.6 270.4v.7M95.6 271.7v2M96.5 270.7h2M102.5 275.8h2M105.2 275.8h.6M105.5 272.8v2M105.5 275.5v.6M105.5 276.7v2M106.4 275.8h2M113.5 277.5h2M116.1 277.5h.7M117.4 277.5h2"/>
<path d="M124.5 275.8h2M127.1 275.8h.6M127.4 272.8v2M127.4 275.5v.6M127.4 276.7v2M128.4 275.8h2M134.4 270.7h2M137 270.7h.6M137.3 267.8v2M137.3 270.4v.7M137.3 271.7v2M138.3 270.7h2"/>
<path d="M142.2 262.9h2M144.8 262.9h.7M145.2 262.6v.6M145.2 263.8v2M146.1 262.9h2M292.5 277.5h2.1M292.5 275.8h2.1M292.5 270.7h2.1M292.5 262.9h2.1M295.2 277.5h.7M295.2 275.8h.7M295.2 270.7h.7"/>
<path d="M295.2 262.9h.7M296.5 277.5h2.1M296.5 275.8h2.1M296.5 270.7h2.1M296.5 262.9h2.1M408 262.9h2M410.6 262.9h.6M410.9 262.6v.6M410.9 263.8v2M411.9 262.9h2M415.8 270.7h2M418.5 270.7h.6"/>
<path d="M418.8 267.8v2M418.8 270.4v.7M418.8 271.7v2M419.7 270.7h2M425.7 275.8h2M428.4 275.8h.6M428.7 272.8v2M428.7 275.5v.6M428.7 276.7v2M429.6 275.8h2M436.7 277.5h2M439.3 277.5h.7"/>
<path d="M439.7 261v2.1M439.7 263.8v.6M439.7 265v2.2M439.7 273.6v2.4M439.7 276.6v.6M439.7 277.9v2.3M440.6 277.5h2M447.7 275.8h2M450.3 275.8h.6M450.6 272.8v2M450.6 275.5v.6M450.6 276.7v2"/>
<path d="M451.6 275.8h2M457.6 270.7h2M460.2 270.7h.6M460.5 267.8v2M460.5 270.4v.7M460.5 271.7v2M461.5 270.7h2M465.4 262.9h2M468.1 262.9h.6M468.4 262.6v.6M468.4 263.8v2M469.3 262.9h2"/>
<path d="M295.1 280.5v3.2M295.1 284.3v.6M295.1 285.6v3.1M439.7 280.8v.7M439.7 282.1v2.3M439.7 285.1v.6M439.7 286.3v2.4"/>
</g>
<g fill="none" stroke="#00beeb" stroke-width=".51">
<path d="M146.8 238.7a7.5 7.5 0 0 0 4.7-2.2 6.5 6.5 0 0 1 8.6 1.6 6.5 6.5 0 0 1-.7 8.6 6.5 6.5 0 0 1-8.7 .2M146.8 238.7h.1M147.4 232l1.1 4.3M147.8 238.6l.1 .9M147.9 239.6l.1 .5M154.2 234.6a9.6 9.6 0 0 0-5.3 2.5 5.5 5.5 0 0 1-7.6-3.1l-1 .3a6.5 6.5 0 0 0 6.5 4.4M154.2 234.6a7.5 7.5 0 0 1 7.8 4.9M154.2 234.6h.1M162 239.5h.1M162 239.5a7.5 7.5 0 0 1-3.1 8.9 7.5 7.5 0 0 1-9.4-1.2 5.5 5.5 0 0 0-8.2 2.9l-1-.3a6.5 6.5 0 0 1 6.5-4.5M265.1 234v16.1M401.9 234.6a7.5 7.5 0 0 0-8.2 7.4 7.5 7.5 0 0 0 8.2 7.5"/>
<path d="M408.2 238.6h.1M408.2 238.6l1.1 .1M409.3 238.7h.1M415.7 234.5a6.5 6.5 0 0 1-6.4 4.2M415.8 234.3h.1M146.8 245.3h.1M146.8 245.3l2.4 .6 1.5 1M147.9 244.6l-.1 .9M148 244l-.1 .5M148 240.5v2.6M148.5 247.8l-1.1 4.3M150.7 246.9h.1"/>
<path d="M408.2 245.5h.1M409.3 245.3l-1.1 .2M409.3 245.3h.1M409.3 245.3a6.5 6.5 0 0 1 6.5 4.5"/>
</g>
<g font-size="5.5">
<text x="459.8" y="186.7">⌀</text>
<text x="44.2" y="232.2">°</text>
<text x="50.9" y="254.7">°</text>
<text x="503.5" y="291">⌀315.92</text>
<text x="503.5" y="291">⌀</text>
<text x="502.6" y="302.1">⌀385.23</text>
<text x="502.6" y="302.1">⌀</text>
<text x="399.2" y="404.6">Jet Engine</text>
<text x="391.8" y="412.6">CREO with Chris</text>
</g>
<g font-size="5.2">
<text x="67.6" y="12.6">4</text>
<text x="209.2" y="12.6">3</text>
<text x="351.1" y="12.7">2</text>
<text x="488.2" y="12.6">1</text>
<text x="439.2" y="29.6">Exhaust Case</text>
<text x="3.9" y="58">D</text>
<text x="552.3" y="58.2">D</text>
<text x="315.5" y="96.9">315.92</text>
<text x="301.8" y="113.2">162.96</text>
<text x="336" y="119.4">5</text>
<text x="297" y="147.8">SECTION A-A</text>
<text x="296.9" y="153.7">SCALE 0.200</text>
<text x="551.8" y="161.1">C</text>
<text x="5.1" y="163.4">C</text>
<text x="259.5" y="189.6">5</text>
<text x="485" y="189.8">Axis Pattern</text>
<text x="306.3" y="197.1">5</text>
<text x="485" y="195.7">20 members</text>
<text x="505.6" y="226.3">177.5</text>
<text x="37.9" y="232.2">18°</text>
<text x="184.5" y="230.9">Axis Pattern</text>
<text x="184.5" y="236.8">10 members</text>
<text x="44.6" y="254.7">18°</text>
<text x="5.1" y="271.5">B</text>
<text x="169" y="275.2">R27.32</text>
<text x="275.8" y="307.1">155</text>
<text x="507.3" y="310">34.65</text>
<text x="3.9" y="375.3">A</text>
<text x="470.8" y="378">Exhaust Case</text>
<text x="552.2" y="378.2">A</text>
<text x="460.4" y="388.8">Creo Parametric 7.0</text>
<text x="448.1" y="394.7">Beginner to Advanced Course</text>
<text x="455.2" y="405.7">Size C</text>
<text x="481.7" y="404.7">SCALE 0.200</text>
<text x="537.3" y="406.3">CJR</text>
<text x="65.3" y="424.7">4</text>
<text x="209.3" y="424">3</text>
<text x="346.2" y="424.2">2</text>
<text x="486.4" y="424.2">1</text>
</g>
<g font-size="5.2" fill="#00509b">
<text x="522" y="29.3">28/02/21</text>
<text x="503.1" y="413.7">Sheet 1 of 1</text>
</g>
<g font-size="3.3">
<text x="448.7" y="22.7">Drawing for educational purposes only</text>
<text x="395.8" y="374.5">Unless otherwise</text>
<text x="395.8" y="378.3">specified:</text>
<text x="395.8" y="385.9">-Tolerances:</text>
<text x="395.8" y="389.7">ISO 2768</text>
<text x="395.8" y="397.3">-Dimensions [mm]</text>
</g>
</svg>
